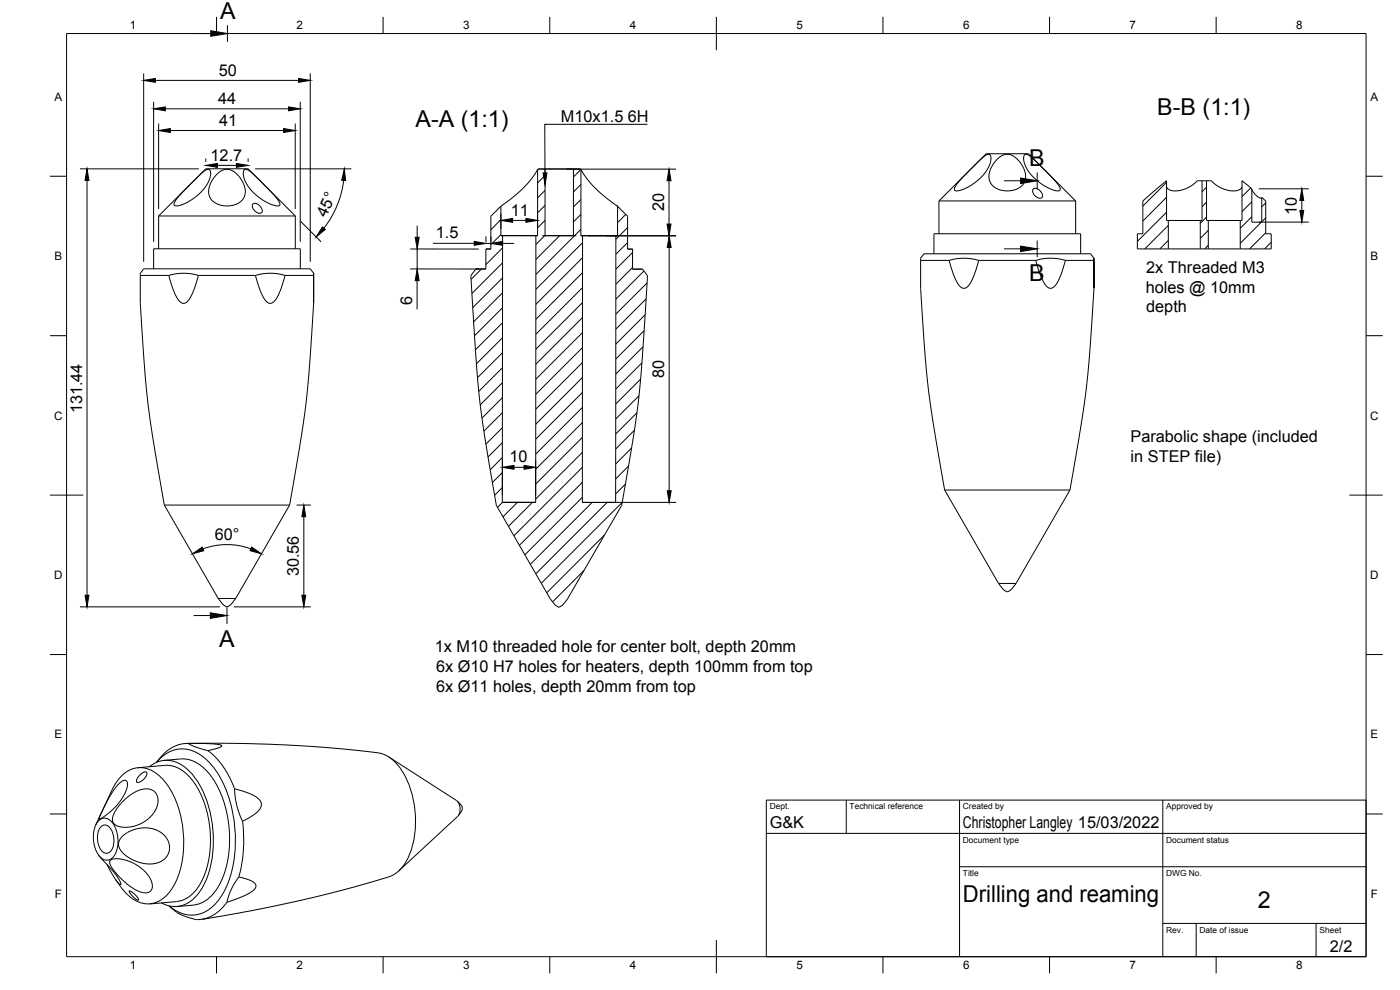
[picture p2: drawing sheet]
<svg xmlns="http://www.w3.org/2000/svg" width="420mm" height="297mm" viewBox="0 0 420 297" stroke-linecap="round" stroke-linejoin="round" font-family="sans-serif">
<!-- layer: Visible -->
<g fill="none" stroke="#000" stroke-width=".3">
<path d="M56.7 55.7l4.8-4.5 .9-.4 .6 .2 .2 1.2-.5 2-1.1 1.9-1.5 1.8-2.4 1.9-2.1 1.2-2.1 .8-1.1-.2-.1-.6 .7-1.2zM65 52.4l1.5-1.2 1.8-.4 1.6 .5 1.7 1.5 1.4 2 .6 2.2-.2 1.7-1.1 1.7-2 1.1-2.4 .3-2.5-.5-1.9-1.3-.8-1.5v-2l1-2.5zM73.2 51l.6-.2 .9 .3 2.9 2.7 5.2 5.4 1.1 1.7v.7l-1.1 .2-2-.7-2.2-1.2-2.4-2-1.7-1.9-1-1.8-.5-2zM161.4 50.9l-2 2.8-2.5 2.9-2.4 2.2-4.2 3.1M161.4 50.9l-.1 19.8M161.5 50.7h2.1M161.5 50.7l-.1 .2M161.5 50.7h12.7M163.6 50.7v20M163.6 50.7h8.5M172.1 50.7v20h-8.5M172.1 50.7h2.1"/>
<path d="M174.2 50.7l.1 .2M174.3 50.9l1.4 2.2 2.1 2.5 3.2 3 4.3 3.3M174.3 50.9v19.8M292.6 49.5l3.1-2.8 .9-.4 .6 .2 .2 1.2-.5 1.9-1.1 2-1.5 1.8-2.4 1.9-2.1 1.2-2.1 .7-1.1-.1-.1-.7 1.1-1.7zM299.3 47.8l1.4-1.1 1.8-.4 1.6 .5 1.7 1.4 1.3 2.1 .7 2.4-.4 2.1-1.1 1.3-2 .9-2.9 .2-2.3-.6-1.4-1.1-.8-1.5v-2l1-2.5zM307.4 46.5l.6-.2 .8 .3 3 2.7 5.2 5.4 1.1 1.7v.7l-1.2 .1-1.9-.6-2.2-1.2-2.5-2-1.6-1.9-1-1.9-.5-1.9zM310 56.8l.7-.3 1.1 .5 1 1.3v.9l-.9 .3-1.2-.6-.8-1.3zM360.7 54.2h-.2a2.09 2.09 0 0 0-2.1 .9l-2.5 1.5-2.2 .6h-2.2l-.8-.4-.6-.7M360.7 54.2h1.4M360.7 54.2v12h-.5M362.1 54.2h.2a2.09 2.09 0 0 1 2.2 .9l2.4 1.5 2.2 .6h2.2l.8-.4 .6-.7M362.1 54.2v12h.5"/>
<path d="M375.7 56.8l.6 1.1 .9 .9 1 .6h.5M47.6 64.8h41M47.6 64.8l14.2-14.2h12.7l14.1 14.2M47.6 64.8v9.8M76 61.1h1l1 .8 .7 1v.6l-.3 .4h-1l-1.1-.8-.6-1.2zM88.6 64.8v9.8M147.3 74.7h-1.5v6h-3l-1.5 2 1.5 23.7 1 12.5 1.7 12.6 3.4 20.1 16.3 28.2 1.9 2.1a1.45 1.45 0 0 0 1.9-.6l1.3-1.6 16.3-28.1 4-23.7 1.7-15.1 2-30.1-1.5-1.9M147.3 74.7h-1.5M150.3 61.9v8.8h.5l-.1 80h10.1M150.3 61.9l-3 3v9.8M150.3 70.7h11M150.8 70.7h10"/>
<path d="M160.8 70.7v80M160.8 70.7h.5M162.7 70.7h10.2M174.3 70.7h.5M174.4 70.7h10.9M174.8 70.7v80.1M174.8 70.7h10M185.3 61.9l3 3v9.8M185.3 70.7h-.5v80.1M185.3 61.9v8.8M188.3 74.7h1.5M189.8 74.7v6.1"/>
<path d="M276.3 78.1v8.4l1.9 26.3 1.7 12.9 3.6 21.3M276.3 78.1h8.5M280.3 76.1v-6h44v6M281.8 60.3h41M281.8 60.3l14.2-14.2h12.7l14.1 14.2M281.8 60.3v9.8M284.8 78.1l1.2 4 1 2.3 1.1 1.5 1.1 .6 1.2-.5 1-1.4 1.1-2.5 1.2-4M284.8 78.1l3.9-.6 2.8 .1 2.2 .5M293.7 78.1h17.2M310.9 78.1l.9 3.1 1.2 3 .9 1.6 1.3 .7 1.1-.4 1.1-1.5 1.1-2.5 1.2-4M310.9 78.1l3.8-.6 2.8 .1 2.2 .5M319.7 78.1h8.6"/>
<path d="M322.8 60.3v9.8M328.3 77.5l-1-1.4h-50l-1 1.4v.6M328.3 78.1v8.4zM328.3 77.5v.6zM350.6 74.7h9.6M350.6 66.2h-.5v-12l-7.1 6.1v9.9h-1.7v4.5h9.3M350.6 66.2h9.6M350.6 66.2v8.5M360.2 74.7h2.4M360.2 66.2v8.5M362.6 74.7h9.6M362.6 66.2h9.6"/>
<path d="M362.6 66.2v8.5M372.2 66.2h.5v-12l3 2.4v10.1h3v-7.4l1.2 1v9.9h1.6v4.5h-9.3M372.2 66.2v8.5M42.1 82.6v8.4l1.9 26.3 1.7 12.9 3.6 21.3M42.1 82.6h8.6M46.1 80.7v-6.1h44v6.1M50.7 82.6l1.2 4 1 2.3 1 1.6 1.1 .5 1.2-.5 1-1.4 1.1-2.5 1.2-4M50.7 82.6l3.8-.6 2.8 .1 2.2 .5M59.5 82.6h17.2M76.7 82.6l.9 3.2 1.2 2.9 1 1.6 1.2 .7 1.1-.4 1.1-1.5 1.1-2.5 1.2-4M76.7 82.6l3.9-.6 2.7 .1 2.2 .5M85.5 82.6h8.6"/>
<path d="M94.1 82l-1-1.3h-50l-1 1.3v.6M94.1 82.6v8.4zM94.1 82v.6zM94.1 91l-1.2 18.4-1 11-1.6 11.4-3.4 19.7M145.8 80.7h-3M189.8 80.8h3M189.8 80.7h3M328.3 86.5l-1.2 18.4-1 11-1.6 11.4-3.4 19.7M49.3 151.5h37.6M49.3 151.5l16.2 28.1M86.9 151.5l-16.2 28.1M150.8 150.7h10"/>
<path d="M174.8 150.8h10M174.8 150.7h10M283.5 147h37.6M283.5 147l16.2 28.1M321.1 147l-16.2 28.1M65.5 179.6h5.2M65.5 179.6l1.6 1.9 1 .6 1-.6 1.6-1.9M299.7 175.1h5.2M299.7 175.1l1.6 1.9 1 .6 1-.6 1.6-1.9M33.6 237a9.8 9.8 0 0 1 9-6.7 11.8 11.8 0 0 1 8.6 6.7 32.3 32.3 0 0 1 1.6 27.5 9.8 9.8 0 0 1-8.9 6.7 10.7 10.7 0 0 1-7.8-5.3M33.6 237.1l-4.9 10.4M35.7 235.1l1.7-1 .7 .4v1.9l-1 2.3-1.1 1.8-1.9 2.2-2.5 2.1-1.9 1 .2-.7 2.6-5.3 1.5-2.6z"/>
<path d="M41.4 230.3l8-.7a9.9 9.9 0 0 1 8.5 4.7 31.6 31.6 0 0 1 2.6 30.1 9.9 9.9 0 0 1-7.5 6.1M41.9 232.6l1.4-1h.5l.3 .2-.1 .8-.5 .9-1.2 1-.7 .2a.61 .61 0 0 1-.7-.3 .61 .61 0 0 1 .3-.8zM44.9 230a8.3 8.3 0 0 1 11.3 .8 29 29 0 0 1 7.8 19.9 27.9 27.9 0 0 1-4.5 17.5 8.3 8.3 0 0 1-11.1 2.7M47 228.7a9.5 9.5 0 0 1 14.3-1.3 30.6 30.6 0 0 1 9 19.1 35.7 35.7 0 0 1-3.3 21.5 11.3 11.3 0 0 1-9.9 6.6 10.6 10.6 0 0 1-6.3-2.8M47.7 227.8l-.7 .9M49.3 228.1a14.3 14.3 0 0 1 8.5 .2 19 19 0 0 1 9.4 12.2 34.2 34.2 0 0 1-1.1 24.6 10.6 10.6 0 0 1-8.1 6.5M56 223.1h16.2l13.6 .4 13.5 .9 14.2 1.5M56.5 223.1l7.4 .1 1.9 .2 .7 .3-.6 .6-1.9 .5a4.5 4.5 0 0 1-4-.2zM56.5 223.1a10.8 10.8 0 0 0-8.8 4.7M62.4 225.2a24.7 24.7 0 0 1 8 11.5M70.4 236.7l5.4 1.8 1.6 1 .9 1.1 .1 1.3-.8 1.4-1.8 1.4-2.1 1.2a.71 .71 0 0 1-.9 .4 .71 .71 0 0 1-.4-.8l-1.4-4.2zM113.5 225.9a11.3 11.3 0 0 1 7.7 6.2 29.2 29.2 0 0 1 .8 26.1 10.3 10.3 0 0 1-7.8 5.6l-12 3.4-13.2 3.2-13.3 2.8-15 2.7"/>
<path d="M116.7 227.1l20.3 13.1a3.6 3.6 0 0 1 .4 4.7l-17.7 16.4M29.5 256.5l5.3 6 1.2 1.9 .2 1-.5-.3-1.1-1.3-2.5-4.4M29.7 246.2a2.62 2.62 0 0 1 4.2 .9 9.1 9.1 0 0 1-.2 10.3 2.62 2.62 0 0 1-4.2-.9 9.1 9.1 0 0 1 .2-10.3zM30.1 248.3a1.77 1.77 0 0 1 3.1 .3 5.9 5.9 0 0 1-.3 7.1 2.07 2.07 0 0 1-3-1.4 6.4 6.4 0 0 1 .2-6zM33.1 258.1l1.5-.5 2.5 .3 2.6 .9 2.3 1.3 1.8 1.7 1.3 1.8 .6 2-.3 1.4-.9 .8-1.3 .1-1.5-.4-2.3-1.3-2.9-2.4-2-2.2-1.5-2.2-.1-.7zM36.6 251.1l2.1-1.6 2.6-.9 2.9-.2 2.2 .4 2.2 1.2 1.5 1.6 .7 2-.1 2.2-.6 1.1-.8 .9-2.1 1.1-2.6 .3-3.3-.6-3.1-1.6-2.1-2-.4-.8-.1-1.1 .4-1.3zM36.9 240.4l1.6-1.4 1.9-1.3 1.6-.7 1.6-.3 1.5 .1 1.2 .7 .8 .9 .3 1.6-.5 2.6-.8 1.3-1.4 1.6-1.4 1.1-1.9 .9-3.4 .7-1.7-.1-1.5-.5-.7-.6-.4-.9 .2-1.3 .6-1.2zM72.8 246.4a42.2 42.2 0 0 1-1.1 16.7M137.2 240.3l1.2 1.2 .3 .9-.3 1.1-.8 1.2M34.7 264l1.4 1.9M38.8 267.3l.3 .1 1.3 .9 1 1.2 .2 .5h-.5l-.9-.7-1.1-1.2zM50.7 271.8l3.2 2.4 5.1 1.8"/>
<path d="M53 270.5l-8 .7M58 271.6l-4.9 .4M68.1 270.7a11.1 11.1 0 0 1-9.1 5.2M71.7 263.1l2.5 .7 1.6 .7 1 .9-.1 1-.9 .9-2 1.2-5.7 2.2M71.7 263.1l-2.1 3.4-1 2.3-.5 1.9"/>
</g>
<!-- layer: Border -->
<g fill="none" stroke="#000" stroke-width=".3">
<path d="M20 10.1h390v276.9h-390zM65 5.1v5M115 5.1v5M165 5.1v5M215 5.1v10M265 5.1v5M315 5.1v5M365 5.1v5M15 52.9h5M410 52.9h5M15 100.7h5M410 100.7h5"/>
<path d="M15 148.6h10M405 148.6h10M15 196.4h5M410 196.4h5M15 244.2h5M410 244.2h5M65 287v5M115 287v5M165 287v5M215 282.1v9.9M265 287v5M315 287v5"/>
<path d="M365 287v5"/>
</g>
<!-- layer: TitleBlock -->
<path d="M230 240.1h180v46.9h-180zM230 250h180M254 240.1v9.9M288 240.1v46.9M349 240.1v46.9M288 260.1h122M349 277.1h61M359 277.1v9.9M395 277.1v9.9" fill="none" stroke="#000" stroke-width=".3"/>
<!-- layer: Hatching -->
<g fill="none" stroke="#000" stroke-width=".3">
<path d="M163.6 57.1l-2.3 2.3M163.6 52.6l-2.2 2.3M174.3 50.9l-2.2 2.2M174.3 55.3l-2.2 2.3M174.3 59.8l-2.2 2.3M350.1 54.7l-7.1 7.1M350.1 59.2l-7.1 7.1M362.1 56.2l-1.4 1.3M372.9 54.4l-.2 .1M375.4 56.4l-2.7 2.6M146 74.7l-.2 .2M150.3 70.4l-3 3"/>
<path d="M150.3 65.9l-3 3M150.8 74.4l-5 5M150.8 78.9l-9.2 9.2M163.6 61.6l-2.3 2.3M163.6 66.1l-2.3 2.3M163.6 70.6l-2.8 2.7M167.9 70.7l-7.1 7.1M174.3 64.3l-2.2 2.3M174.3 68.8l-13.5 13.5M174.8 72.8l-14 14M174.8 77.3l-14 14M185.5 62.1l-.2 .2"/>
<path d="M187.8 64.4l-2.5 2.4M188.3 68.3l-3.5 3.5M188.3 72.8l-3.5 3.5M189.8 75.8l-5 5M350.1 63.7l-8.8 8.7M350.6 67.6l-7 7.1M350.6 72.1l-2.5 2.6M362.1 60.6l-1.4 1.4M362.1 65.1l-1.9 1.9M362.6 69.1l-2.4 2.4M362.6 73.6l-1 1.1M375.7 60.5l-3 3"/>
<path d="M375.7 65l-3.5 3.5M378.6 66.6l-6.4 6.4M379.9 60.9l-1.2 1.1M379.9 65.4l-1.2 1.1M379.9 69.9l-4.9 4.8M381.5 72.7l-2 2M144.5 80.7l-3.1 3.1M150.8 87.8l-8.6 8.7M150.8 92.3l-8.4 8.4M150.8 96.8l-8.1 8.2M150.8 83.4l-8.9 8.9M174.8 81.8l-14 14"/>
<path d="M174.8 86.3l-14 14M174.8 90.8l-14 14M174.8 95.3l-14 14M174.8 99.8l-14 14M189.8 80.3l-5 5M193.3 81.3l-8.5 8.5M193.3 99.2l-8.5 8.5M193.6 94.5l-8.8 8.8M193.9 89.7l-9.1 9.1M194.2 84.9l-9.4 9.4M150.8 110.3l-7.1 7.1M150.8 114.8l-6.7 6.7"/>
<path d="M150.8 119.3l-6.1 6.1M150.8 101.3l-7.8 7.9M150.8 105.8l-7.5 7.5M174.8 108.8l-14 14M174.8 113.3l-14 14M174.8 117.8l-14 14M174.8 104.3l-14 14M191.8 118.8l-7 6.9M192.2 113.8l-7.4 7.4M192.6 108.9l-7.8 7.8M193 104.1l-8.2 8.1M150.8 137.3l-3.7 3.6"/>
<path d="M150.8 123.8l-5.6 5.6M150.8 128.3l-5 5M150.8 132.8l-4.3 4.3M174.8 131.2l-14 14.1M174.8 135.7l-14 14M174.8 122.2l-14 14.1M174.8 126.8l-14 14M188.6 139.9l-3.8 3.8M189.5 134.4l-4.7 4.8M190.4 129.1l-5.6 5.6M191.2 123.9l-6.4 6.3M150.8 141.8l-3 3"/>
<path d="M150.8 146.3l-2.4 2.3M150.8 150.7l-1.5 1.5M155.3 150.7l-4.3 4.4M159.8 150.7l-7.2 7.2M174.8 140.2l-20.6 20.5M174.8 144.7l-18.9 18.9M174.8 149.2l-17.3 17.3M177.7 150.7l-18.5 18.6M182.2 150.7l-21.4 21.5M186.7 150.7l-24.2 24.3M187.7 145.3l-2.9 2.9M175.3 171.2l-9.5 9.4"/>
<path d="M181.4 160.5l-17.3 17.3"/>
</g>
<!-- layer: Annotations -->
<path d="M58.3 10.1h4.9M68.3 7.6v5M194.3 37.3h-30.8l.1 14.6M301.3 54.2h5M311.3 51.7v5M301.3 74.7h5M311.3 72.2v5M58.1 184.7h5M68.1 182.2v5" fill="none" stroke="#000" stroke-width=".3"/>
<path d="M63.2 9.2l5.1 .9-5.1 .8zM163 51.9h1.1l-.5 3.5zM306.3 53.4l5 .8-5 .9zM306.3 73.8l5 .9-5 .8zM63.1 183.9l5 .8-5 .8z" fill="#000" stroke="#000" stroke-width=".3"/>
<!-- layer: Dimensions -->
<g fill="none" stroke="#000" stroke-width=".3">
<path d="M43.1 22v56.6M46.1 30.6v41.9M46.6 24.1h43M47.6 37.1v25.6M49.6 32.6h37M51.1 39.2h34M88.6 37.1v25.6M90.1 30.6v41.9M93.1 22v56.6M24 50.7h35.7M26.1 54.2v124.4M61.8 47.5v1.1"/>
<path d="M65.3 49.6h5.7M74.5 47.5v1.1M76.6 50.7h28.9M103.1 54.1a28.9 28.9 0 0 1-5.9 14.4M169.9 50.7h33M200.8 54.2v13M377.8 56.6h15M90.1 66.3l6.3 6.3M123.1 74.7h20.6M125.2 67.7v3.5M125.2 74.7v6M130 73h12.3"/>
<path d="M145.8 70.9v1.7M145.8 73h1.5M147.3 70.9v1.7M150.3 64v4.6M150.8 73h3.5M153.8 66.1h4M161.3 64v4.6M176.4 70.7h26.5M200.8 74.2v73M377.8 66.6h15M390.7 60.1v3M123.1 80.7h20.6"/>
<path d="M125.2 84.2v8.6M150.8 138.1v10.5M160.8 138.1v10.5M89 151.5h4.3M91.2 155v23.6M154.3 140.2h3M181.9 150.7h21M60.9 164.7a20.7 20.7 0 0 1 14.4 0M24 182.1h42M70.2 182.1h23.1"/>
</g>
<g fill="#000" stroke="#000" stroke-width=".3">
<path d="M43.1 24.1l3.5-.6v1.2zM46.1 32.6l3.5-.5v1.1zM47.6 39.2l3.5-.6v1.2zM85.1 38.6l3.5 .6-3.5 .6zM86.6 32.1l3.5 .5-3.5 .6zM89.6 23.5l3.5 .6-3.5 .6zM26.1 50.7l.6 3.5h-1.2zM61.8 49.6l3.5-.5v1.1zM71 49.1l3.5 .5-3.5 .6zM103.3 50.7l.4 3.5-1.1-.1zM200.8 50.7l.6 3.5h-1.2zM96.8 68.1l.8 .7-2.7 2.3z"/>
<path d="M124.6 71.2h1.2l-.6 3.5zM142.3 72.4l3.5 .6-3.5 .6zM147.3 73l3.5-.6v1.2zM150.3 66.1l3.5-.6v1.2zM157.8 65.5l3.5 .6-3.5 .6zM200.2 67.2h1.2l-.6 3.5zM200.8 70.7l.6 3.5h-1.1zM390.1 63.1h1.2l-.6 3.5zM390.7 56.6l.6 3.5h-1.2zM125.2 80.7l.6 3.5h-1.2zM150.8 140.2l3.5-.6v1.2zM157.3 139.6l3.5 .6-3.5 .6z"/>
<path d="M91.2 151.5l.6 3.5h-1.2zM200.3 147.2h1.1l-.6 3.5zM25.5 178.6h1.2l-.6 3.5zM57.8 166.2l2.9-2 .5 1zM75.5 164.2l3 2-3.5-1zM90.6 178.6h1.2l-.6 3.5z"/>
</g>
<g font-size="7">
<text x="66.1" y="5.8">A</text>
<text x="347.3" y="34.5">B-B (1:1)</text>
<text x="124.7" y="38">A-A (1:1)</text>
<text x="308.9" y="49.7">B</text>
<text x="308.9" y="84.2">B</text>
<text x="65.8" y="194.2">A</text>
<text x="289" y="270.6">Drilling and reaming</text>
<text x="377.5" y="272.3">2</text>
</g>
<g font-size="4.9">
<text x="65.7" y="22.7">50</text>
<text x="65.5" y="31.2">44</text>
<text x="65.8" y="37.8">41</text>
<text x="168.3" y="36.6">M10x1.5</text>
<text x="188.4" y="36.6">6H</text>
<text x="63.2" y="48.2">12.7</text>
<text x="97.9" y="65.3" transform="rotate(-65 97.9 65.3)">45°</text>
<text x="153.3" y="64.7">11</text>
<text x="199.3" y="63.4" transform="rotate(-90 199.3 63.4)">20</text>
<text x="389.2" y="64.5" transform="rotate(-90 389.2 64.5)">10</text>
<text x="130.8" y="71.6">1.5</text>
<text x="344" y="81.9">2x Threaded M3</text>
<text x="343.8" y="87.8">holes @ 10mm</text>
<text x="123.7" y="91.6" transform="rotate(-90 123.7 91.6)">6</text>
<text x="344" y="93.6">depth</text>
<text x="199.4" y="113.4" transform="rotate(-90 199.4 113.4)">80</text>
<text x="24.7" y="124" transform="rotate(-90 24.7 124)">131.44</text>
<text x="339.3" y="132.6">Parabolic shape (included</text>
<text x="152.9" y="138.8">10</text>
<text x="339.3" y="138.5">in STEP file)</text>
<text x="64.5" y="162">60°</text>
<text x="89.7" y="172.9" transform="rotate(-90 89.7 172.9)">30.56</text>
<text x="130.5" y="195.6">1x M10 threaded hole for center bolt, depth 20mm</text>
<text x="130.9" y="201.5">6x Ø10 H7 holes for heaters, depth 100mm from top</text>
<text x="130.9" y="207.5">6x Ø11 holes, depth 20mm from top</text>
<text x="231" y="248.5">G&amp;K</text>
<text x="289" y="248.5">Christopher Langley 15/03/2022</text>
<text x="399.1" y="285.7">2/2</text>
</g>
<g font-size="3.5">
<text x="39" y="8.8">1</text>
<text x="89" y="8.8">2</text>
<text x="139" y="8.8">3</text>
<text x="189" y="8.8">4</text>
<text x="239" y="8.8">5</text>
<text x="289" y="8.8">6</text>
<text x="339" y="8.8">7</text>
<text x="389" y="8.8">8</text>
<text x="16.3" y="30.2">A</text>
<text x="411.3" y="30.2">A</text>
<text x="16.3" y="78">B</text>
<text x="411.3" y="78">B</text>
<text x="16.2" y="125.9">C</text>
<text x="411.2" y="125.9">C</text>
<text x="16.2" y="173.7">D</text>
<text x="411.2" y="173.7">D</text>
<text x="16.3" y="221.6">E</text>
<text x="411.3" y="221.6">E</text>
<text x="16.4" y="269.4">F</text>
<text x="411.4" y="269.4">F</text>
<text x="39" y="290.8">1</text>
<text x="89" y="290.8">2</text>
<text x="139" y="290.8">3</text>
<text x="189" y="290.8">4</text>
<text x="239" y="290.8">5</text>
<text x="289" y="290.8">6</text>
<text x="339" y="290.8">7</text>
<text x="389" y="290.8">8</text>
</g>
<g font-size="2.5">
<text x="231" y="242.9">Dept.</text>
<text x="255" y="242.9">Technical reference</text>
<text x="289" y="242.9">Created by</text>
<text x="350" y="242.9">Approved by</text>
<text x="289" y="252.8">Document type</text>
<text x="350" y="252.8">Document status</text>
<text x="289" y="262.9">Title</text>
<text x="350" y="262.9">DWG No.</text>
<text x="350" y="279.9">Rev.</text>
<text x="360" y="279.9">Date of issue</text>
<text x="396" y="279.9">Sheet</text>
</g>
</svg>
